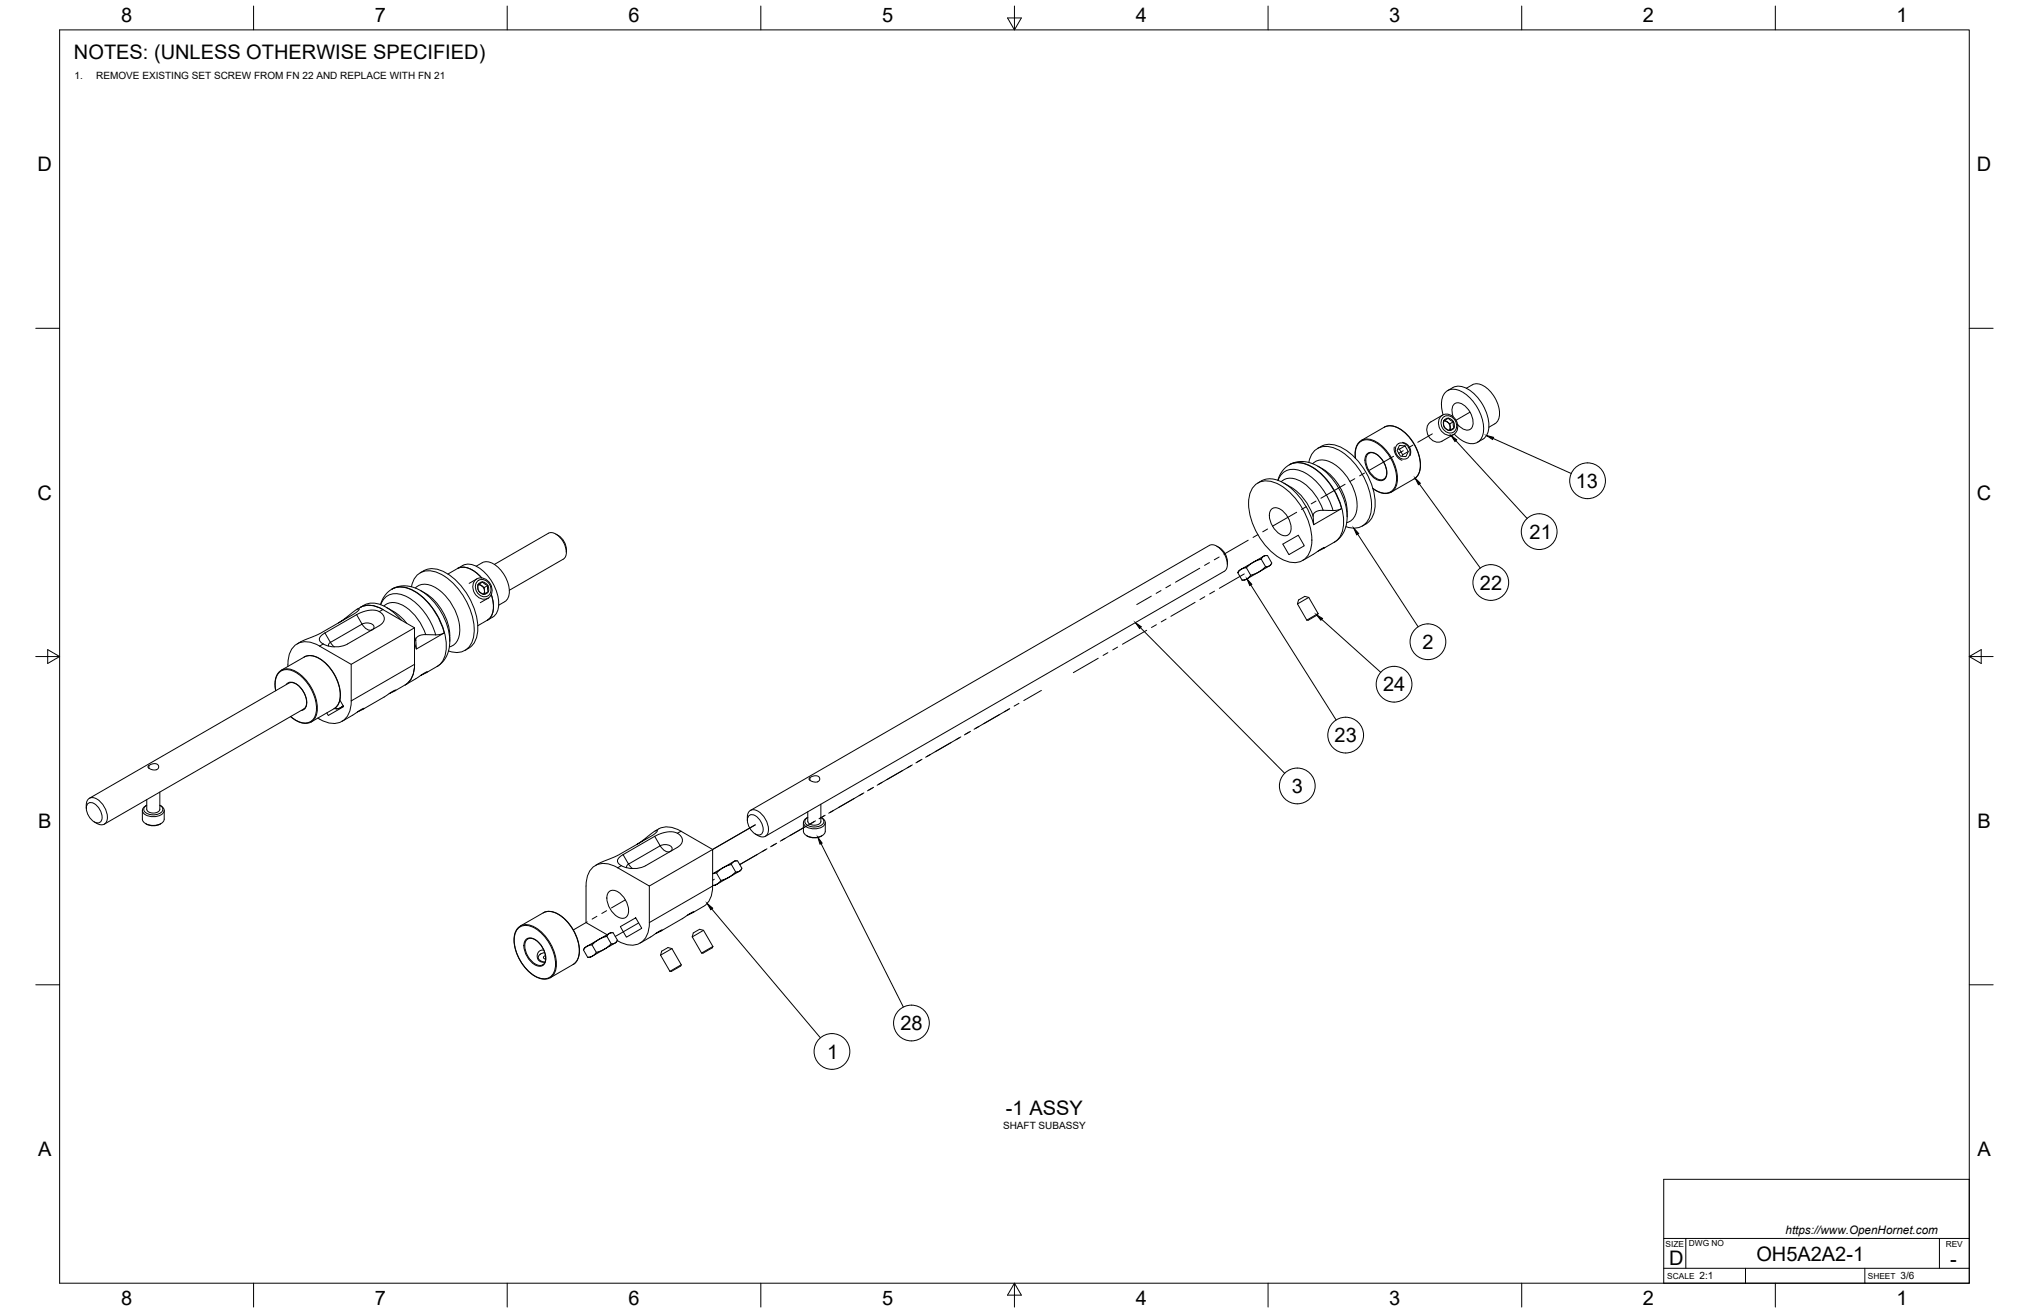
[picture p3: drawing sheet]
<svg xmlns="http://www.w3.org/2000/svg" width="864mm" height="559mm" viewBox="0 0 864 559" stroke-linecap="round" stroke-linejoin="round" font-family="sans-serif">
<!-- layer: Visible -->
<g fill="none" stroke="#000" stroke-width=".43">
<path d="M613.4 177.1a4.6 4.6 0 0 1 7.1 4.1 3.7 3.7 0 0 1-2.6 4 3.7 3.7 0 0 1-4.4-1.8 4.8 4.8 0 0 1-.1-6.3zM614 176.7l-5 2.8a4.8 4.8 0 0 0-1 6.1 4.8 4.8 0 0 0 5.8 2.2l4.9-2.9M614.2 176.5a9 9 0 0 1 1.7-10.1 7.1 7.1 0 0 1 8.5 1.8 18.8 18.8 0 0 1 6.8 16.6 5.1 5.1 0 0 1-8.2 3.1l-2-1.3-2-1.9M614.2 177.6a3.8 3.8 0 0 1 4.3 .2 3.8 3.8 0 0 1 1.5 4.1 3.1 3.1 0 0 1-2.9 2.4 3.1 3.1 0 0 1-3.1-2.1l-.7-2.2 .3-1.3zM614.5 179.2l1.5 .4M614.5 179.1l.2 2.6M614.5 179.1l-.2 1.3 .4 1.3M615 178.9l1 .7M616 179.6l1.1 .8 .2 2.6M616 179.6a2.59 2.59 0 0 1 .8 3.6M616.5 178l2.1 1.5M616.5 178l-2 1.1"/>
<path d="M616.5 178l1.2 .4 .9 1.1M616.5 178l-1 .1-1 1M618.4 165l-2.3 1.2M618.4 164.9a7.3 7.3 0 0 1 7.9 1.7 18.5 18.5 0 0 1 7 17.3 6.5 6.5 0 0 1-4.5 4.4M618.5 177.4a4.3 4.3 0 0 1 1.3-5.9 7.1 7.1 0 0 1 6.7 5.7 4.2 4.2 0 0 1-1.4 5.8h-1.2l-1.4-.6-2.1-1.8M618.6 179.5v1.9a.98 .98 0 0 1-.9 1.4l-.8 .4M618.6 179.5l-1.5 .9M618.6 179.5a2.32 2.32 0 0 1-1.7 3.7M626.7 163.8l-2.6 1.4M626.7 163.8a6.3 6.3 0 0 1 7.1 2.2 13.4 13.4 0 0 1 4 12.4l-1.5 1.9M557.1 196.8a7.5 7.5 0 0 1 11.2-6 28.6 28.6 0 0 1 15.3 26.6 7.5 7.5 0 0 1-10.7 6.7M562.3 190l-1.5 .9"/>
<path d="M562.3 190a11.1 11.1 0 0 1 12.1 2.7 28.7 28.7 0 0 1 10.7 24.4 8.5 8.5 0 0 1-5.3 6.8M563 199.6l-3.6-2-2.2-.7-2.8-.5-2.8 .3-2.5 .9-2.4 1.9-1.6 2.1-1.2 2.8M576.8 194.9l.2-4.1 .7-1.6 .9-1.2 11.9-6.7 3 .2 3.2 1.5 2.7 2.5 2.5 3.5 2 4.4 .7 3.7-.3 3.3-1.3 2.5-11.9 7-3-.1-3.8-1.9M582.6 192.9l1.5-.2 1.6 .6 1.7 1.3 1.2 1.6 1.2 2.4 .4 2.1-.2 1.9-1 1.3M593.5 190.2l-.1 1.4 .7 1.9 1.2 1.6 1.4 .8M594.7 189.2a3.7 3.7 0 0 1 4.5 .6 3.7 3.7 0 0 1 .5 4.5 3.3 3.3 0 0 1-3.6 .8 3.3 3.3 0 0 1-2.1-3l.1-1.9zM595.6 191.2l1.4 2.3M595.7 189.6l2.3 .2 1.4 2.4-1 2.1-2.4-.2-1.3-2.4zM596.9 188.3l1.6 .5 1.4 1.5 .5 1.7-.2 1.9M598 189.8l-2.4 1.4-.6-.1M599.4 192.2l-2.4 1.3-.3 .7M614.7 181.7l2.2 1.5"/>
<path d="M614.7 181.7l1 1.1 1.2 .4M636.2 180.4l-2.5 1.4M534 206.6a8 8 0 0 1 9.4-.9 28.9 28.9 0 0 1 14.9 25.8 7.7 7.7 0 0 1-11.9 6.9 28.9 28.9 0 0 1-14.9-25.8 10 10 0 0 1 2.5-6zM535.4 205.5a9.6 9.6 0 0 1 11.8 .5 30.6 30.6 0 0 1 11.9 17.3M541.4 216.6a4.5 4.5 0 0 1 5.6 1.9 8.1 8.1 0 0 1 1.9 8.6 3.6 3.6 0 0 1-5.5-.8 8.6 8.6 0 0 1-2.5-9.3zM546.4 205.6l3.1 1.8M559.3 218.4l2.3-1.1 7-.1 2.4-.7-11.9 6.8-.2-4zM573.4 217.6l-.3 5.6-1.7 4.2-2.4 2.7-5.6 3.3M236.6 227.3a7.6 7.6 0 0 1 4.4 7.8M514.7 232.1l-195.3 112.8M514.7 232.1a5 5 0 0 1 5.8 2.7 7.2 7.2 0 0 1 1.1 7.9l-195.8 113.2M517.9 232.5l1.1 .6"/>
<path d="M519 233.1a7.6 7.6 0 0 1 3.4 7.1M533.4 239.3l4.5-2.6-.6 .6a1.62 1.62 0 0 1-1.9 1.1zM536.8 238l1.8 3.1M539.1 236.4l-1.2 .3 1.6-.2 1.8 3.1-1 1.3 .8-1M546 231.6l6.6-3.8 2.6 4.5-6.6 3.8zM561.1 234.5l2.8-1.5-9.5 5.5M153.4 258.5l-1.5 .9M153.4 258.5a9.5 9.5 0 0 1 9.6 .9M155 257.6l-1.6 .9M155 257.5a10.5 10.5 0 0 1 11.1 2l4.6 4.4M163 259.4l13.4 7.8M164.5 258.5l3.1 1.8"/>
<path d="M175.1 249.7a7.5 7.5 0 0 1 11.3-5.9 28.6 28.6 0 0 1 15.3 26.5 7.5 7.5 0 0 1-10.8 6.7M178.8 243.8a10 10 0 0 1 12.4 .9 29.5 29.5 0 0 1 12.1 23.9 8.8 8.8 0 0 1-5.4 8.2M181 252.5l-3.5-2-2.2-.7-2.9-.5-3 .3-2.7 1.2-2.1 1.7-1.3 1.8-1.4 3M190.6 244.3l6.3-3.6a7.3 7.3 0 0 1 8 1.7 18.5 18.5 0 0 1 7 17.3 6.4 6.4 0 0 1-4.5 4.3M194.7 242a8.3 8.3 0 0 1 9.4 2.9l.9 1.1M202.4 246.8a4.6 4.6 0 0 1 7.1 4.1 3.7 3.7 0 0 1-2.6 4 3.7 3.7 0 0 1-4.4-1.8 4.8 4.8 0 0 1-.1-6.3zM202.7 241a6.3 6.3 0 0 1 9.7 .8 13.4 13.4 0 0 1 4 12.3 6.2 6.2 0 0 1-4.2 3.5M203 246.4l-3.3 1.9M203.2 247.3a3.8 3.8 0 0 1 4.3 .2 3.8 3.8 0 0 1 1.5 4.1 3.1 3.1 0 0 1-2.9 2.4 3.1 3.1 0 0 1-3.2-2.1l-.6-2.2 .2-1.3zM203.5 248.9l1.5 .4M203.5 248.8l.2 2.6M203.5 248.8l-.2 1.3 .4 1.3"/>
<path d="M203.7 251.4l2.2 1.5M203.7 251.4l1 1.1 1.2 .4M203.9 248.6l1.1 .7M205 249.3l1.1 .8 .2 2.6M205 249.3a2.59 2.59 0 0 1 .8 3.6M205.4 247.7l2.2 1.5M205.4 247.7l-1.9 1.1M205.5 247.7l1.2 .4 .9 1.1M205.5 247.7l-1 .1-1 1M207.6 249.2v1.9a.99 .99 0 0 1-.9 1.4l-.8 .4M207.6 249.2l-1.5 .9M207.6 249.2a2.32 2.32 0 0 1-1.7 3.7"/>
<path d="M207.7 254.6l-3.3 1.9M209.1 253a9.9 9.9 0 0 1-1 10.5l-.7 .5M210.4 240.2l23-13.2a5 5 0 0 1 5.7 2.7 7.2 7.2 0 0 1 1.2 7.9l-23.5 13.6M526.8 243.8l1.9 3.1M527.4 242.8l1-.6-1.6 1.6zM528.4 242.2l5-2.9-1.7 1.2a5.5 5.5 0 0 1-3.3 1.7zM528.7 246.9l2.1-.6-1 .6zM530.5 241.6l1.8 3.2M530.8 246.3l1-.8a4.9 4.9 0 0 1 3.2-1.6l.8-.4zM535.8 243.5l1.6-1.2a3.7 3.7 0 0 1 2.9-1.4zM552.2 257l4 6.9M557 254.3l-1.6-.5-1.7 .9-1 .7-.5 1.6"/>
<path d="M557 254.3l-4.8 2.7M557 254.3l4 6.8M144.1 265.1l7.2-5.4 1.6-.6-.4 .7-1.6 1.3-14.4 8.4-7.8 3.3-2.2 1.2M161.4 266.3l-13.5 7.8M161.4 266.3a3.3 3.3 0 0 0 1.9-3.5 3.3 3.3 0 0 0-2.6-2.8l-2-.4-2 .2-4.8 1.7-14.5 8.5-.9 .7-.6 1.2 .7 1.5a9.1 9.1 0 0 0 8.7 1.7l2.7-1M176.4 273.7l.8 2.5M177.4 271.2l2.2-1h6.8l2.7-.8-11.9 6.8-.3-3.8zM191.4 270.5l-.2 5.2-.7 2.5-1 2.1-2.5 2.7-5.5 3.3M207.4 264l-4.1 2.3M561 261.1l-4.8 2.8M561 261.1l-.2 .6-2.8 1.6-1.2 .7-.6-.1M117.3 294l-.3-2.5 .2-2.3 1.3-2.9 1.2-1.1 10.7-6h2.9l3.1 1.3 3.5 3 2.5 3.7 1.6 3.6 .9 4.4-.4 3.3-1.4 2.4-10.8 6.4-1.4 .5h-1.5l-2-.4-3.7-2.4"/>
<path d="M122.5 283.6a10.1 10.1 0 0 1 4.5-9.9 9.6 9.6 0 0 1 9 1.2l13.5 7.8 26.9-15.5v15.5a9.5 9.5 0 0 1-3.9 8.8M144.7 297.9l1.6 2.8-6.6 3.8-.6-1.1M149.5 282.7v15.6a8.8 8.8 0 0 1-5.5 9.4 11.2 11.2 0 0 1-8.8-2.1M165.7 295.2l2.7-1.5-13.9 8.1M172.5 291.5l-4.5 2.6M179.1 287.4l2.8-1.5-9.4 5.6M142.7 301.2l.3 .5M143 301.7l2.1-.6-1 .6zM146 300.4l-.9 .7 1-.6M152.2 303l2.8-1.5-9.5 5.5M38 339.7l85-49 1.4-.2 1.4 .5 1.5 1.1 1.7 2.1 1 2.1 .5 2.3-.2 1.7-.9 1.4-85 49.1M63.4 325.8l-.4 .5 .2 .5 2 .9 1.5-.2 .8-1-.5-1.2-1.6-.3-2 .8v1.2"/>
<path d="M68 337.1v7.3a3.2 3.2 0 0 1-5.5 0v-4.1M344.7 330.9l-.4 .5 .3 .6 2.1 .8 1.6-.2 .6-1-.6-1.1-1.5-.3-2 .7-.1 1.2M36.7 344v-1.4a2.74 2.74 0 0 1 1.3-2.9 2.74 2.74 0 0 1 3.2 .3 9.2 9.2 0 0 1 4.2 9.5 2.62 2.62 0 0 1-4.2 .9l-1.1-.6M37.3 342.1a3.1 3.1 0 0 1 4.5 1.4 5.7 5.7 0 0 1 1.1 6.2 3.1 3.1 0 0 1-4.5-1.4 5.7 5.7 0 0 1-1.1-6.2zM60.6 344.9v3.7a4.1 4.1 0 0 0 4.6 2.7 4.1 4.1 0 0 0 4.7-2.7v-3.7M62 350.5a6.3 6.3 0 0 0 6.5 0M62.4 342.8a2.19 2.19 0 0 0-1.8 2.2 2.19 2.19 0 0 0 2 2.1 6.1 6.1 0 0 0 7.2-1.7 2.33 2.33 0 0 0-1.7-2.6M62.5 342.7a1.96 1.96 0 0 0-1.3 2.2 1.96 1.96 0 0 0 2 1.6 5.1 5.1 0 0 0 6.1-1.7l-.3-1.3-1-.8M271 359.4l7.2-5.4 1.6-.6-.5 .9-1.4 1.1-14.4 8.3-7.7 3.3-2.4 1.4M278.8 353.7a9.3 9.3 0 0 1 11 0M289.8 353.8l13.5 7.7M318.1 349.1v-1.3a2.74 2.74 0 0 1 1.3-2.9 2.74 2.74 0 0 1 3.2 .3 9.2 9.2 0 0 1 4.2 9.5 2.62 2.62 0 0 1-4.2 .9l-1.1-.7"/>
<path d="M318.7 347.2a3.1 3.1 0 0 1 4.5 1.5 5.7 5.7 0 0 1 1.1 6.1 3.1 3.1 0 0 1-4.5-1.4 5.7 5.7 0 0 1-1.1-6.2zM341.9 350.1l.1 3.7a4.1 4.1 0 0 0 4.6 2.6 4.1 4.1 0 0 0 4.7-2.6v-3.7M343.3 355.7a6.4 6.4 0 0 0 6.2 .2M343.7 347.9a2.19 2.19 0 0 0-1.7 2.3 2.19 2.19 0 0 0 2 2.1 6.1 6.1 0 0 0 7.2-1.7 2.32 2.32 0 0 0-1.7-2.7M343.8 345.5v4.1M343.8 349.6a3.2 3.2 0 0 0 5.6 0M343.8 347.9a1.96 1.96 0 0 0-1.2 2.2 1.96 1.96 0 0 0 2 1.6 5.1 5.1 0 0 0 6-1.7l-.3-1.4-.9-.7M349.4 342.3v7.3M349.9 355.7l-.4 .2M259.4 379.4a4.5 4.5 0 0 1 5.6 1.9 8.1 8.1 0 0 1 1.9 8.6 3.6 3.6 0 0 1-5.4-.8 8.6 8.6 0 0 1-2.6-9.2zM263.6 364.9l16.5-9.7 4.5-1.2 2.9 .3a3.3 3.3 0 0 1 2.7 2.9 3.3 3.3 0 0 1-1.9 3.4l-13.5 7.8a10.1 10.1 0 0 1-11.3-.7l-.7-1.5zM276.4 377.1v15.5"/>
<path d="M303.3 376.8l1.9-.5-1 .6h-.9M303.3 371.9l4.5-2.6-1.6 1.1a3.9 3.9 0 0 1-2.9 1.5zM305 371.6l1.8 3.1M305.2 376.3l.9-.8a4.1 4.1 0 0 1 3.1-1.6l1-.5zM307.8 369.3l4.5-2.6-.6 .5a1.65 1.65 0 0 1-1.8 1.1zM310.2 373.4l1.7-1.2a3.7 3.7 0 0 1 2.8-1.4zM311.3 367.9l1.8 3.2M313.6 366.4l-1.3 .3 1.6-.3 1.9 3.1-1.1 1.3 .9-1M220.5 394.9l11.5-6.8 2.3-.2 3 1 2.4 1.6 1.9 1.9 2 2.7 1.5 2.9 1.1 3.1 .4 2.7-.1 2.5-.7 2.2-1.6 1.8-10.5 6.1-2.5 .3-3.3-1.1-2.4-1.7-2.3-2.4-1.8-2.7-1.5-3.1-.9-3.1-.2-3 .4-2.4zM224.7 399.6l1.1-.3 1.8 .6 1.8 1.4 1.4 1.8 1 2.1 .4 2.2-.2 2.1-1 1.1M254.9 399.8l4.5-2.5-.7 .5a1.62 1.62 0 0 1-1.8 1.1zM258.3 398.5l1.8 3.2"/>
<path d="M260.6 397l-1.2 .3 1.6-.3 1.8 3.1-1.1 1.3 .9-.9M264 394.4l6.6-3.8 2.6 4.5-6.6 3.8zM276.4 392.6a8.8 8.8 0 0 1-5.5 9.4 10.8 10.8 0 0 1-8.2-1.7M279.1 397.3l2.8-1.5-9.5 5.6M292.5 389.6l2.8-1.6-13.9 8.2M294.6 398.7l4 6.9M294.9 388.4l4.5-2.6a9.5 9.5 0 0 0 3.9-8.7v-15.6l-26.9 15.6-13.5-7.8a8.8 8.8 0 0 0-10.9 .1 10.6 10.6 0 0 0-2.6 7.7v15.5l9 5.2M299.4 395.9l-1.6-.4-1.7 .9-1 .6-.5 1.7M299.4 395.9l-4.8 2.8M299.4 395.9l4 6.9M230.1 406l-.3 .2M231.4 404.3l-1.2 .2-.8 .5-.6 .9-.2 1.2 .4 1.2 .8 .8 2.2 .3"/>
<path d="M231.9 405.4l-.8 .2a1.86 1.86 0 0 0-2 1.7 1.86 1.86 0 0 0 1.8 2l.7 .2M232.2 406.7a.77 .77 0 0 0-.9 .8 .77 .77 0 0 0 .9 .7M248.3 404.3l1.8 3.1M248.9 403.3l1-.6-1.6 1.6zM249.9 402.7l5-2.9-1.7 1.2a5.4 5.4 0 0 1-3.3 1.7zM250.1 407.4l2.1-.6-1 .6zM252 402.2l1.8 3.1M253.8 405.3l3.4-1.3-5 2.8zM257.2 404l1.7-1.2a3.6 3.6 0 0 1 2.8-1.4zM281.2 406.5l3.9 6.9M286 403.7l-1.7-.4-2.4 1.3-.7 1.9M286 403.7l-4.8 2.8"/>
<path d="M286 403.7l4 6.9M290 410.6l-4.9 2.8M290 410.6l-.3 .5-3.4 2-1.2 .3M303.4 402.8l-4.8 2.8M303.4 402.8l-.2 .6-2.8 1.6-1.2 .7-.6-.1"/>
</g>
<!-- layer: Visible Narrow -->
<g fill="none" stroke="#000" stroke-width=".43">
<path d="M548.8 197.8a10.4 10.4 0 0 1 11.4 2.2 31 31 0 0 1 10.8 16.5M548.9 197.7a11.1 11.1 0 0 1 12.1 2.8 28.7 28.7 0 0 1 10.7 24.4 8.2 8.2 0 0 1-3.7 5.8M558.7 197.4a7.1 7.1 0 0 1 9.5 .4 22.1 22.1 0 0 1 9.2 19.8l-1.2 2.8a5 5 0 0 1-3 2M561 198.4a27.4 27.4 0 0 1 12.4 21.5M563 199.6a22.9 22.9 0 0 1 10.4 18M576.9 195a6.8 6.8 0 0 1 3.1-7.5 8.9 8.9 0 0 1 8.8 3.3 17.9 17.9 0 0 1 5.4 15.2 5 5 0 0 1-7.8 3.1l-2.1-1.3M579.5 187.4a7.3 7.3 0 0 1 7.9 1.7 18.5 18.5 0 0 1 7 17.3 5.1 5.1 0 0 1-2.2 3M582.1 193a4.5 4.5 0 0 1 5.7 2 8.1 8.1 0 0 1 1.9 8.6 3.6 3.6 0 0 1-5.6-.8 9.3 9.3 0 0 1-2.9-8.7zM582.6 192.9a5 5 0 0 0-.5 6.3 7.2 7.2 0 0 0 6.3 5l.6-.3M589.2 181.8a7.3 7.3 0 0 1 7.9 1.7 18.5 18.5 0 0 1 7.1 17.3 5.1 5.1 0 0 1-2.3 3M544 204.4a6.9 6.9 0 0 1 10.2-3.8 26.4 26.4 0 0 1 13.2 16.7M545.3 205a7.2 7.2 0 0 1 9.4 .5 23.6 23.6 0 0 1 8.4 11.7"/>
<path d="M549.5 207.4a22.8 22.8 0 0 1 9.4 12.2M162.1 257.4a6.9 6.9 0 0 1 10.2-3.9 26.4 26.4 0 0 1 13.1 16.7M163 259.4l-1.6 .9M163.4 257.9a7.2 7.2 0 0 1 9.4 .5 23.6 23.6 0 0 1 8.4 11.7M166.9 250.7a10.4 10.4 0 0 1 11.3 2.2 31 31 0 0 1 10.9 16.5M167 250.6a11.1 11.1 0 0 1 12.1 2.8 28.7 28.7 0 0 1 10.6 24.4 8.2 8.2 0 0 1-3.7 5.9M176.8 250.2a7.1 7.1 0 0 1 9.5 .5 22.1 22.1 0 0 1 9.2 19.8l-1.2 2.8a5 5 0 0 1-3 2M179 251.3a27.4 27.4 0 0 1 12.5 21.5M181.1 252.5a22.9 22.9 0 0 1 10.4 18M194.7 242a8.3 8.3 0 0 1 9.4 2.9l.9 1.1M209.1 253a9.9 9.9 0 0 1-1 10.5l-.7 .5M129.5 279.6a7.3 7.3 0 0 1 7.9 1.7 18.5 18.5 0 0 1 7 17.3 5.1 5.1 0 0 1-2.2 3"/>
<path d="M137.6 274.1l-1.6 .9M139.8 274.9l.2-1 .6-.5 1.7 1.9M151.8 261.6l2.3 4-13.5 7.8-2.3-4M154.1 265.6a3.6 3.6 0 0 1 5.1 1.2 1.99 1.99 0 0 1-1.6 1.5 1.99 1.99 0 0 1-1.9-.8zM167.6 260.3l2.5 1.8 2.9 3.1M176.5 271.1l.5 1.4M117.4 293.9a7.6 7.6 0 0 1 2.4-8.4 8.4 8.4 0 0 1 9.1 3 17.7 17.7 0 0 1 5.4 15.7 4.9 4.9 0 0 1-7.4 2.8l-3.2-2.1M119.7 285.2a7.3 7.3 0 0 1 8 1.7 18.5 18.5 0 0 1 7 17.3 5.1 5.1 0 0 1-2.2 3M121.8 291.4a3.2 3.2 0 0 1 4.9 .1 9.2 9.2 0 0 1 3.4 9.6l-.8 .9-1.1 .4M176.4 282.7l-26.9 15.6M278.7 355.9l2.3 4.1-13.5 7.7-2.3-4M281 360a3.6 3.6 0 0 1 5.1 1.2 1.99 1.99 0 0 1-1.6 1.4 1.99 1.99 0 0 1-2-.8z"/>
<path d="M289.8 353.8l-1.5 .8M264.4 368.4l-1.5 .9M266.7 369.3l.2-1 .6-.6 1.7 1.9M303.3 377.1l-26.9 15.5M220.7 395a6.3 6.3 0 0 1 8 .7 18.6 18.6 0 0 1 7.4 17.1 4.9 4.9 0 0 1-7.2 3.2 18.3 18.3 0 0 1-9.7-18.4zM221.5 394.1a7.3 7.3 0 0 1 7.9 1.7 18.5 18.5 0 0 1 7 17.3 5.1 5.1 0 0 1-2.2 3M224.1 399.7a4.5 4.5 0 0 1 5.7 1.9 8.1 8.1 0 0 1 1.9 8.7 3.6 3.6 0 0 1-5.5-.8 9.3 9.3 0 0 1-2.9-8.7zM224.7 399.6a5 5 0 0 0-.6 6.3 7.2 7.2 0 0 0 6.3 4.9l.6-.2M231.2 388.5a7.3 7.3 0 0 1 8 1.7 18.5 18.5 0 0 1 7 17.3 5.1 5.1 0 0 1-2.3 3"/>
</g>
<!-- layer: Tweak Trail -->
<g fill="none" stroke="#000" stroke-width=".43">
<path d="M625.7 175.4l-6 3.5M593.1 194.2l-10.3 6M597.3 191.8l-2.1 1.2M601.4 189.4l-2.1 1.2M609.6 184.7l-6.2 3.5M551.9 218l-10.3 6M556 215.6l-2 1.2M560.1 213.3l-2 1.1M572.5 206.1l-10.3 5.9M576.6 203.7l-2 1.2M580.8 201.3l-2.1 1.2M514.8 239.4l-2.1 1.2"/>
<path d="M518.9 237.1l-2.1 1.2M531.3 229.9l-10.3 6M535.4 227.5l-2.1 1.2M539.5 225.1l-2 1.2M490 253.7l-6.2 3.6M494.2 251.4l-2.1 1.1M498.3 249l-2.1 1.1M508.7 256.3l-10.3 6M510.6 241.8l-10.3 6M512.8 254l-2 1.1M516.9 251.6l-2 1.2M529.6 244.3l-10.6 6.1"/>
<path d="M471.6 277.8l-2.1 1.2M475.7 275.4l-2.1 1.2M488.1 268.2l-10.3 6M492.2 265.9l-2.1 1.2M496.3 263.5l-2.1 1.2M433.7 299.3l-2.1 1.2M443.3 293.8l-7.5 4.4M467.4 280.2l-10.6 6.1M408.4 313.9l-14.4 8.4M409 313.6l-2.1 1.2M412.5 311.6l-2 1.2M413.1 311.3l-2.1 1.1"/>
<path d="M425.4 304.1l-10.8 6.3M429.6 301.7l-2.1 1.2M429.8 301.6l-11.1 6.4M363.6 339.8l-10.3 6M367.7 337.4l-10.9 6.3M371.3 335.4l-2.1 1.2M371.8 335.1l-2 1.2M375.4 333l-2.1 1.2M388.3 325.5l-14.4 8.4M392.5 323.2l-2.7 1.5M321.5 351l-18.2 10.5M330.6 358.9l-2.6 1.5"/>
<path d="M346.5 349.7l-14.4 8.3M347.1 349.4l-2.1 1.1M351.2 347l-2.6 1.5M354.8 344.9l-2.1 1.2M304 374.2l-.7 .4M325.9 361.6l-11 6.4 7.4-4.4M326.5 361.3l-2.1 1.1M249.9 392.3l-5.9 3.5M254.1 390l-2.1 1.2M258.2 387.6l-2.1 1.2M266.2 383l-5.9 3.4M271.8 392.8l-9.9 5.7"/>
</g>
<!-- layer: Border -->
<g fill="none" stroke="#000" stroke-width=".43">
<path d="M25.4 12.7h812.8v533.4h-812.8zM107.9 2.6v10.1M215.9 2.6v10.1M323.8 2.6v10.1M428.8 7.6h5.9l-2.9 5.1zM431.8 2.6v10.1M539.7 2.6v10.1M647.7 2.6v10.1M755.6 2.6v10.1M15.2 139.7h10.2M838.2 139.7h10.1M15.2 279.4h10.2"/>
<path d="M20.3 276.5l5.1 2.9-5.1 3zM838.2 279.4l5.1-2.9v5.9zM838.2 279.4h10.1M15.2 419.1h10.2M838.2 419.1h10.1M107.9 546.1v10.2M215.9 546.1v10.2M323.8 546.1v10.2M431.8 546.1l2.9 5.1h-5.9zM431.8 546.1v10.2M539.7 546.1v10.2M647.7 546.1v10.2"/>
<path d="M755.6 546.1v10.2"/>
</g>
<!-- layer: Titleblock -->
<path d="M708.1 501.9h130.1v44.2h-130.1zM708.1 539.8h130.1M708.1 527.1h130.1M717.5 527.1v12.7M742.9 539.8v6.3M793.7 539.8v6.3M825.5 527.1v12.7" fill="none" stroke="#000" stroke-width=".43"/>
<!-- layer: Balloons -->
<g fill="none" stroke="#000" stroke-width=".43">
<path d="M619.7 187.6l30.3 33M635.5 186.6l33.2 14.9M604.1 206l25.9 35.7M577.9 227.3l25.7 39.4M532.4 248.9l36.3 57.5M485.4 267.1l61.4 62M562.5 263.6l25.2 22.5M349.5 359l35 69.6M302.9 386.8l46.3 54.9"/>
<circle cx="675.7" cy="204.6" r="7.6"/>
<circle cx="655.1" cy="226.3" r="7.6"/>
<circle cx="634.5" cy="247.9" r="7.6"/>
<circle cx="607.8" cy="273.1" r="7.6"/>
<circle cx="593.4" cy="291.2" r="7.6"/>
<circle cx="572.8" cy="312.9" r="7.6"/>
<circle cx="552.2" cy="334.5" r="7.6"/>
<circle cx="387.9" cy="435.4" r="7.6"/>
<circle cx="354.1" cy="447.5" r="7.6"/>
</g>
<path d="M617.6 185.3l2.4 1.9-.7 .7zM632.7 185.3l3 .8-.4 .9zM602.3 203.5l2.2 2.2-.8 .6zM576.2 224.8l2.1 2.3-.9 .5zM530.7 246.4l2.1 2.3-.9 .5zM483.3 265l2.5 1.8-.8 .7zM560.3 261.6l2.6 1.6-.7 .8zM348.1 356.3l1.8 2.5-.9 .5zM301 384.5l2.3 2-.8 .7z" fill="#000" stroke="#000" stroke-width=".43"/>
<g font-size="8.5">
<text x="51.6" y="9.4">8</text>
<text x="159.5" y="9.4">7</text>
<text x="267.5" y="9.4">6</text>
<text x="375.4" y="9.3">5</text>
<text x="483.4" y="9.4">4</text>
<text x="591.3" y="9.4">3</text>
<text x="699.3" y="9.4">2</text>
<text x="807.2" y="9.4">1</text>
<text x="31.5" y="25">NOTES: (UNLESS OTHERWISE SPECIFIED)</text>
<text x="16" y="72.9">D</text>
<text x="841.4" y="72.9">D</text>
<text x="670.7" y="207.6">13</text>
<text x="16" y="212.6">C</text>
<text x="841.4" y="212.6">C</text>
<text x="651" y="229.3">21</text>
<text x="629.9" y="251">22</text>
<text x="605.5" y="276.2">2</text>
<text x="588.7" y="294.3">24</text>
<text x="568.1" y="315.9">23</text>
<text x="549.8" y="337.5">3</text>
<text x="16.2" y="352.3">B</text>
<text x="841.7" y="352.3">B</text>
<text x="383.2" y="438.4">28</text>
<text x="352" y="450.6">1</text>
<text x="428.2" y="474.3">-1 ASSY</text>
<text x="16.2" y="492">A</text>
<text x="841.7" y="492">A</text>
<text x="710.4" y="538.4">D</text>
<text x="747.6" y="536.7">OH5A2A2-1</text>
<text x="830.1" y="538.8">-</text>
<text x="51.6" y="555.5">8</text>
<text x="159.5" y="555.5">7</text>
<text x="267.5" y="555.5">6</text>
<text x="375.4" y="555.4">5</text>
<text x="483.4" y="555.5">4</text>
<text x="591.3" y="555.5">3</text>
<text x="699.3" y="555.5">2</text>
<text x="807.2" y="555.5">1</text>
</g>
<text font-size="5" x="760" y="525.2">https://www.OpenHornet.com</text>
<g font-size="4.3">
<text x="31.7" y="33.7">1.</text>
<text x="41" y="33.7">REMOVE EXISTING SET SCREW FROM FN 22 AND REPLACE WITH FN 21</text>
<text x="426.9" y="480.5">SHAFT SUBASSY</text>
<text x="723.4" y="544.5">2:1</text>
<text x="809" y="544.5">3/6</text>
</g>
<g font-size="3.5">
<text x="708.9" y="530.9">SIZE</text>
<text x="718.9" y="530.5">DWG NO</text>
<text x="828.2" y="530.9">REV</text>
<text x="709.6" y="544.2">SCALE</text>
<text x="795" y="544.2">SHEET</text>
</g>
</svg>
